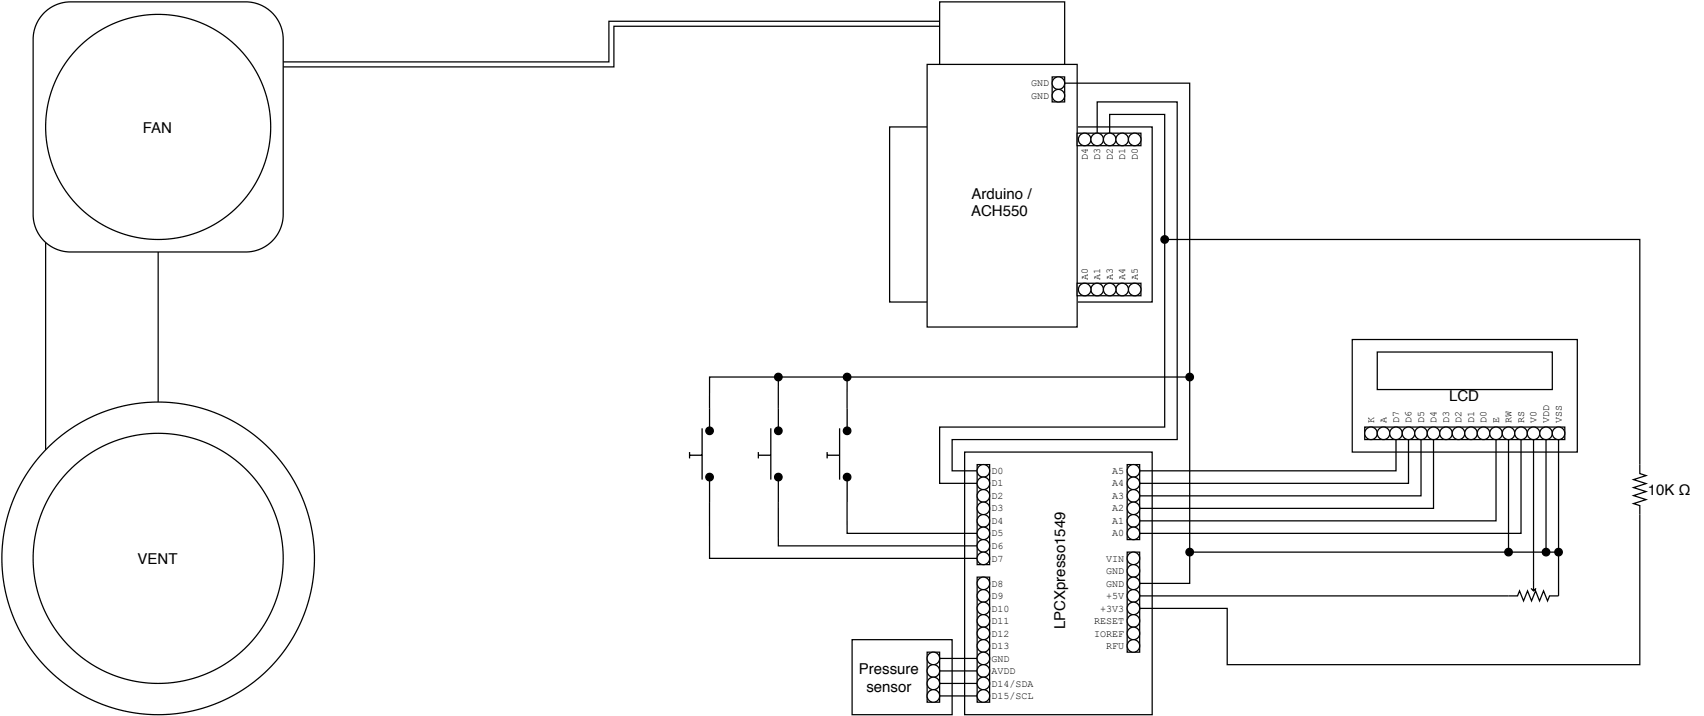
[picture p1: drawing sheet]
<svg xmlns="http://www.w3.org/2000/svg" width="346mm" height="145mm" viewBox="0 0 346 145" stroke-linecap="round" stroke-linejoin="round" font-family="sans-serif">
<path d="M274.6 68.9h45.7v22.9h-45.7z" fill="none" stroke="#000" stroke-width=".25"/>
<path d="M190.8 .4h25.4v17.8h-25.4z" fill="#fff"/>
<path d="M190.8 .4h25.4v17.8h-25.4z" fill="none" stroke="#000" stroke-width=".25"/>
<path d="M195.9 91.8h38.1v53.3h-38.1z" fill="#fff"/>
<path d="M195.9 91.8h38.1v53.3h-38.1z" fill="none" stroke="#000" stroke-width=".25"/>
<path d="M198.4 94.3h2.6v20.3h-2.6z" fill="#fff"/>
<path d="M198.4 94.3h2.6v20.3h-2.6z" fill="none" stroke="#000" stroke-width=".25"/>
<path d="M198.4 117.2h2.6v25.4h-2.6z" fill="#fff"/>
<path d="M198.4 117.2h2.6v25.4h-2.6z" fill="none" stroke="#000" stroke-width=".25"/>
<path d="M228.9 112.1h2.5v20.3h-2.5z" fill="#fff"/>
<path d="M228.9 112.1h2.5v20.3h-2.5z" fill="none" stroke="#000" stroke-width=".25"/>
<path d="M228.9 94.3h2.5v15.3h-2.5z" fill="#fff"/>
<path d="M228.9 94.3h2.5v15.3h-2.5z" fill="none" stroke="#000" stroke-width=".25"/>
<path d="M180.7 25.8h53.3v35.5h-53.3z" fill="#fff"/>
<path d="M180.7 25.8h53.3v35.5h-53.3z" fill="none" stroke="#000" stroke-width=".25"/>
<path d="M188.3 13.1h30.4v53.3h-30.4z" fill="#fff"/>
<path d="M188.3 13.1h30.4v53.3h-30.4z" fill="none" stroke="#000" stroke-width=".25"/>
<path d="M213.7 15.6h2.5v5.1h-2.5z" fill="#fff"/>
<path d="M213.7 15.6h2.5v5.1h-2.5z" fill="none" stroke="#000" stroke-width=".25"/>
<path d="M218.7 57.5h13v2.5h-13z" fill="#fff"/>
<path d="M218.7 57.5h13v2.5h-13z" fill="none" stroke="#000" stroke-width=".25"/>
<path d="M218.7 27h13v2.6h-13z" fill="#fff"/>
<path d="M218.7 27h13v2.6h-13z" fill="none" stroke="#000" stroke-width=".25"/>
<path d="M173 129.9h20.4v15.2h-20.4z" fill="#fff"/>
<path d="M173 129.9h20.4v15.2h-20.4z" fill="none" stroke="#000" stroke-width=".25"/>
<path d="M188.3 132.4h2.5v10.2h-2.5z" fill="#fff"/>
<path d="M188.3 132.4h2.5v10.2h-2.5z" fill="none" stroke="#000" stroke-width=".25"/>
<path d="M279.7 71.5h35.5v7.6h-35.5z" fill="#fff"/>
<path d="M279.7 71.5h35.5v7.6h-35.5z" fill="none" stroke="#000" stroke-width=".25"/>
<path d="M277.1 86.7h40.7v2.5h-40.7z" fill="#fff"/>
<path d="M277.1 86.7h40.7v2.5h-40.7z" fill="none" stroke="#000" stroke-width=".25"/>
<path d="M9.3 38.5h22.8v60.9h-22.8z" fill="#fff"/>
<path d="M9.3 38.5h22.8v60.9h-22.8z" fill="none" stroke="#000" stroke-width=".25"/>
<path d="M9 2.6a7.6 7.6 0 0 1 5.3-2.2h35.6a7.6 7.6 0 0 1 7.6 7.6v35.5a7.6 7.6 0 0 1-7.6 7.7h-35.6a7.6 7.6 0 0 1-7.6-7.7v-35.5a7.6 7.6 0 0 1 2.3-5.4z" fill="#fff"/>
<path d="M9 2.6a7.6 7.6 0 0 1 5.3-2.2h35.6a7.6 7.6 0 0 1 7.6 7.6v35.5a7.6 7.6 0 0 1-7.6 7.7h-35.6a7.6 7.6 0 0 1-7.6-7.7v-35.5a7.6 7.6 0 0 1 2.3-5.4z" fill="none" stroke="#000" stroke-width=".25"/>
<circle cx="32.1" cy="25.8" r="22.9" fill="#fff"/>
<circle cx="32.1" cy="25.8" r="22.9" fill="none" stroke="#000" stroke-width=".25"/>
<circle cx="32.1" cy="113.4" r="31.7" fill="#fff"/>
<circle cx="32.1" cy="113.4" r="31.7" fill="none" stroke="#000" stroke-width=".25"/>
<circle cx="32.1" cy="113.4" r="25.4" fill="#fff"/>
<g fill="none" stroke="#000" stroke-width=".25">
<path d="M190.8 5.3h-66.1v8.3h-67.2M190.8 4.3h-67.1v8.3h-66.2"/>
<circle cx="32.1" cy="113.4" r="25.4"/>
</g>
<circle cx="230.2" cy="95.6" r="1.27" fill="#fff"/>
<circle cx="230.2" cy="95.6" r="1.27" fill="none" stroke="#000" stroke-width=".25"/>
<circle cx="230.2" cy="98.1" r="1.27" fill="#fff"/>
<circle cx="230.2" cy="98.1" r="1.27" fill="none" stroke="#000" stroke-width=".25"/>
<circle cx="230.2" cy="100.7" r="1.27" fill="#fff"/>
<circle cx="230.2" cy="100.7" r="1.27" fill="none" stroke="#000" stroke-width=".25"/>
<circle cx="230.2" cy="103.2" r="1.27" fill="#fff"/>
<circle cx="230.2" cy="103.2" r="1.27" fill="none" stroke="#000" stroke-width=".25"/>
<circle cx="230.2" cy="105.8" r="1.27" fill="#fff"/>
<circle cx="230.2" cy="105.8" r="1.27" fill="none" stroke="#000" stroke-width=".25"/>
<circle cx="230.2" cy="108.3" r="1.27" fill="#fff"/>
<circle cx="230.2" cy="108.3" r="1.27" fill="none" stroke="#000" stroke-width=".25"/>
<circle cx="230.2" cy="113.4" r="1.27" fill="#fff"/>
<g fill="none" stroke="#000" stroke-width=".25">
<path d="M216.2 16.9h25.4v101.5h-10.2"/>
<circle cx="230.2" cy="113.4" r="1.27"/>
</g>
<circle cx="230.2" cy="115.9" r="1.27" fill="#fff"/>
<circle cx="230.2" cy="115.9" r="1.27" fill="none" stroke="#000" stroke-width=".25"/>
<circle cx="230.2" cy="118.4" r="1.27" fill="#fff"/>
<g fill="none" stroke="#000" stroke-width=".25">
<path d="M231.4 121h74.9"/>
<circle cx="230.2" cy="118.4" r="1.27"/>
</g>
<circle cx="230.2" cy="121" r="1.27" fill="#fff"/>
<g fill="none" stroke="#000" stroke-width=".25">
<path d="M333 104.5v30.5h-83.8v-11.5h-17.8"/>
<circle cx="230.2" cy="121" r="1.27"/>
</g>
<circle cx="230.2" cy="123.5" r="1.27" fill="#fff"/>
<circle cx="230.2" cy="123.5" r="1.27" fill="none" stroke="#000" stroke-width=".25"/>
<circle cx="230.2" cy="126.1" r="1.27" fill="#fff"/>
<circle cx="230.2" cy="126.1" r="1.27" fill="none" stroke="#000" stroke-width=".25"/>
<circle cx="230.2" cy="128.6" r="1.27" fill="#fff"/>
<circle cx="230.2" cy="128.6" r="1.27" fill="none" stroke="#000" stroke-width=".25"/>
<circle cx="230.2" cy="131.1" r="1.27" fill="#fff"/>
<g fill="none" stroke="#000" stroke-width=".25">
<path d="M222.8 27v-6.3h16.3v68.5h-45.7v6.4h5"/>
<circle cx="230.2" cy="131.1" r="1.27"/>
</g>
<circle cx="199.7" cy="95.6" r="1.27" fill="#fff"/>
<g fill="none" stroke="#000" stroke-width=".25">
<path d="M236.5 49.4v37.3h-45.7v11.4h7.6"/>
<circle cx="236.5" cy="48.6" r=".76"/>
<circle cx="199.7" cy="95.6" r="1.27"/>
</g>
<circle cx="236.5" cy="48.6" r=".76" fill="#000"/>
<circle cx="199.7" cy="98.1" r="1.27" fill="#fff"/>
<circle cx="199.7" cy="98.1" r="1.27" fill="none" stroke="#000" stroke-width=".25"/>
<circle cx="199.7" cy="100.7" r="1.27" fill="#fff"/>
<circle cx="199.7" cy="100.7" r="1.27" fill="none" stroke="#000" stroke-width=".25"/>
<circle cx="199.7" cy="103.2" r="1.27" fill="#fff"/>
<circle cx="199.7" cy="103.2" r="1.27" fill="none" stroke="#000" stroke-width=".25"/>
<circle cx="199.7" cy="105.8" r="1.27" fill="#fff"/>
<g fill="none" stroke="#000" stroke-width=".25">
<path d="M172 101.9v6.4h26.4"/>
<circle cx="199.7" cy="105.8" r="1.27"/>
</g>
<circle cx="199.7" cy="108.3" r="1.27" fill="#fff"/>
<g fill="none" stroke="#000" stroke-width=".25">
<path d="M158 101.9l.1 8.9h40.3"/>
<circle cx="199.7" cy="108.3" r="1.27"/>
</g>
<circle cx="199.7" cy="110.8" r="1.27" fill="#fff"/>
<g fill="none" stroke="#000" stroke-width=".25">
<path d="M144.1 101.9v11.5h54.3"/>
<circle cx="199.7" cy="110.8" r="1.27"/>
</g>
<circle cx="199.7" cy="113.4" r="1.27" fill="#fff"/>
<circle cx="199.7" cy="113.4" r="1.27" fill="none" stroke="#000" stroke-width=".25"/>
<circle cx="199.7" cy="118.4" r="1.27" fill="#fff"/>
<circle cx="199.7" cy="118.4" r="1.27" fill="none" stroke="#000" stroke-width=".25"/>
<circle cx="199.7" cy="121" r="1.27" fill="#fff"/>
<circle cx="199.7" cy="121" r="1.27" fill="none" stroke="#000" stroke-width=".25"/>
<circle cx="199.7" cy="123.5" r="1.27" fill="#fff"/>
<circle cx="199.7" cy="123.5" r="1.27" fill="none" stroke="#000" stroke-width=".25"/>
<circle cx="199.7" cy="126.1" r="1.27" fill="#fff"/>
<circle cx="199.7" cy="126.1" r="1.27" fill="none" stroke="#000" stroke-width=".25"/>
<circle cx="199.7" cy="128.6" r="1.27" fill="#fff"/>
<circle cx="199.7" cy="128.6" r="1.27" fill="none" stroke="#000" stroke-width=".25"/>
<circle cx="199.7" cy="131.1" r="1.27" fill="#fff"/>
<g fill="none" stroke="#000" stroke-width=".25">
<path d="M190.8 133.7h7.6"/>
<circle cx="199.7" cy="131.1" r="1.27"/>
</g>
<circle cx="199.7" cy="133.7" r="1.27" fill="#fff"/>
<g fill="none" stroke="#000" stroke-width=".25">
<path d="M190.8 136.2h7.6"/>
<circle cx="199.7" cy="133.7" r="1.27"/>
</g>
<circle cx="199.7" cy="136.2" r="1.27" fill="#fff"/>
<g fill="none" stroke="#000" stroke-width=".25">
<path d="M190.8 138.8h7.6"/>
<circle cx="199.7" cy="136.2" r="1.27"/>
</g>
<circle cx="199.7" cy="138.8" r="1.27" fill="#fff"/>
<g fill="none" stroke="#000" stroke-width=".25">
<path d="M190.4 140.4v.9h8"/>
<circle cx="199.7" cy="138.8" r="1.27"/>
</g>
<circle cx="199.7" cy="141.3" r="1.27" fill="#fff"/>
<circle cx="199.7" cy="141.3" r="1.27" fill="none" stroke="#000" stroke-width=".25"/>
<circle cx="230.4" cy="58.8" r="1.27" fill="#fff"/>
<circle cx="230.4" cy="58.8" r="1.27" fill="none" stroke="#000" stroke-width=".25"/>
<circle cx="227.9" cy="58.8" r="1.27" fill="#fff"/>
<circle cx="227.9" cy="58.8" r="1.27" fill="none" stroke="#000" stroke-width=".25"/>
<circle cx="222.8" cy="58.8" r="1.27" fill="#fff"/>
<circle cx="222.8" cy="58.8" r="1.27" fill="none" stroke="#000" stroke-width=".25"/>
<circle cx="225.3" cy="58.8" r="1.27" fill="#fff"/>
<circle cx="225.3" cy="58.8" r="1.27" fill="none" stroke="#000" stroke-width=".25"/>
<circle cx="220.3" cy="58.8" r="1.27" fill="#fff"/>
<circle cx="220.3" cy="58.8" r="1.27" fill="none" stroke="#000" stroke-width=".25"/>
<circle cx="220.3" cy="28.3" r="1.27" fill="#fff"/>
<circle cx="220.3" cy="28.3" r="1.27" fill="none" stroke="#000" stroke-width=".25"/>
<circle cx="222.8" cy="28.3" r="1.27" fill="#fff"/>
<g fill="none" stroke="#000" stroke-width=".25">
<path d="M225.3 27v-3.8h11.2v25.4h96.5v45.7"/>
<circle cx="222.8" cy="28.3" r="1.27"/>
</g>
<circle cx="225.3" cy="28.3" r="1.27" fill="#fff"/>
<circle cx="225.3" cy="28.3" r="1.27" fill="none" stroke="#000" stroke-width=".25"/>
<circle cx="227.9" cy="28.3" r="1.27" fill="#fff"/>
<circle cx="227.9" cy="28.3" r="1.27" fill="none" stroke="#000" stroke-width=".25"/>
<circle cx="230.4" cy="28.3" r="1.27" fill="#fff"/>
<g fill="none" stroke="#000" stroke-width=".25">
<path d="M333 94.3v1.9l1.3 .4-2.6 .8 2.6 .8-2.6 .8 2.6 .8-2.6 .8 2.6 .8-2.6 .8 1.3 .5v1.8"/>
<circle cx="230.4" cy="28.3" r="1.27"/>
</g>
<circle cx="214.9" cy="16.9" r="1.27" fill="#fff"/>
<circle cx="214.9" cy="16.9" r="1.27" fill="none" stroke="#000" stroke-width=".25"/>
<circle cx="214.9" cy="19.4" r="1.27" fill="#fff"/>
<circle cx="214.9" cy="19.4" r="1.27" fill="none" stroke="#000" stroke-width=".25"/>
<circle cx="189.5" cy="133.7" r="1.27" fill="#fff"/>
<circle cx="189.5" cy="133.7" r="1.27" fill="none" stroke="#000" stroke-width=".25"/>
<circle cx="189.5" cy="136.2" r="1.27" fill="#fff"/>
<circle cx="189.5" cy="136.2" r="1.27" fill="none" stroke="#000" stroke-width=".25"/>
<circle cx="189.5" cy="138.8" r="1.27" fill="#fff"/>
<circle cx="189.5" cy="138.8" r="1.27" fill="none" stroke="#000" stroke-width=".25"/>
<circle cx="189.5" cy="141.3" r="1.27" fill="#fff"/>
<circle cx="189.5" cy="141.3" r="1.27" fill="none" stroke="#000" stroke-width=".25"/>
<circle cx="278.4" cy="88" r="1.27" fill="#fff"/>
<circle cx="278.4" cy="88" r="1.27" fill="none" stroke="#000" stroke-width=".25"/>
<circle cx="280.9" cy="88" r="1.27" fill="#fff"/>
<g fill="none" stroke="#000" stroke-width=".25">
<path d="M283.5 89.2v6.4h-52.1"/>
<circle cx="280.9" cy="88" r="1.27"/>
</g>
<circle cx="283.5" cy="88" r="1.27" fill="#fff"/>
<g fill="none" stroke="#000" stroke-width=".25">
<path d="M286 89.2v8.9h-54.6"/>
<circle cx="283.5" cy="88" r="1.27"/>
</g>
<circle cx="286" cy="88" r="1.27" fill="#fff"/>
<g fill="none" stroke="#000" stroke-width=".25">
<path d="M288.6 89.2v11.5h-57.2"/>
<circle cx="286" cy="88" r="1.27"/>
</g>
<circle cx="288.6" cy="88" r="1.27" fill="#fff"/>
<g fill="none" stroke="#000" stroke-width=".25">
<path d="M291.1 89.2v14h-59.7"/>
<circle cx="288.6" cy="88" r="1.27"/>
</g>
<circle cx="291.1" cy="88" r="1.27" fill="#fff"/>
<circle cx="291.1" cy="88" r="1.27" fill="none" stroke="#000" stroke-width=".25"/>
<circle cx="293.6" cy="88" r="1.27" fill="#fff"/>
<circle cx="293.6" cy="88" r="1.27" fill="none" stroke="#000" stroke-width=".25"/>
<circle cx="296.2" cy="88" r="1.27" fill="#fff"/>
<circle cx="296.2" cy="88" r="1.27" fill="none" stroke="#000" stroke-width=".25"/>
<circle cx="298.7" cy="88" r="1.27" fill="#fff"/>
<circle cx="298.7" cy="88" r="1.27" fill="none" stroke="#000" stroke-width=".25"/>
<circle cx="301.3" cy="88" r="1.27" fill="#fff"/>
<g fill="none" stroke="#000" stroke-width=".25">
<path d="M303.8 89.2v16.6h-72.4"/>
<circle cx="301.3" cy="88" r="1.27"/>
</g>
<circle cx="303.8" cy="88" r="1.27" fill="#fff"/>
<g fill="none" stroke="#000" stroke-width=".25">
<path d="M306.3 89.2v22.1"/>
<circle cx="303.8" cy="88" r="1.27"/>
<circle cx="306.3" cy="112.1" r=".76"/>
</g>
<circle cx="306.3" cy="112.1" r=".76" fill="#000"/>
<circle cx="306.3" cy="88" r="1.27" fill="#fff"/>
<g fill="none" stroke="#000" stroke-width=".25">
<path d="M308.9 89.2v19.1h-77.5"/>
<circle cx="306.3" cy="88" r="1.27"/>
</g>
<circle cx="308.9" cy="88" r="1.27" fill="#fff"/>
<g fill="none" stroke="#000" stroke-width=".25">
<path d="M311.4 89.2v28.7"/>
<circle cx="308.9" cy="88" r="1.27"/>
</g>
<circle cx="311.4" cy="88" r="1.27" fill="#fff"/>
<g fill="none" stroke="#000" stroke-width=".25">
<path d="M314 89.2v22.1"/>
<circle cx="311.4" cy="88" r="1.27"/>
<circle cx="314" cy="112.1" r=".76"/>
</g>
<circle cx="314" cy="112.1" r=".76" fill="#000"/>
<circle cx="314" cy="88" r="1.27" fill="#fff"/>
<g fill="none" stroke="#000" stroke-width=".25">
<path d="M316.5 89.2v22.9h-74.1"/>
<circle cx="314" cy="88" r="1.27"/>
<circle cx="241.6" cy="112.1" r=".76"/>
</g>
<circle cx="241.6" cy="112.1" r=".76" fill="#000"/>
<circle cx="316.5" cy="88" r="1.27" fill="#fff"/>
<g fill="none" stroke="#000" stroke-width=".25">
<path d="M158.1 77.3v9.9M172 77.3v9.9M240.8 76.6h-96.7v10.6M140 92.4h2.6M140 91.8v1.3M142.6 87v10.4M144.1 97.6v4.3M154 92.4h2.5M154 91.8v1.3M156.5 87v10.4M158.1 97.6v4.3M168 92.4h2.5"/>
<path d="M168 91.8v1.3M170.5 87v10.4M172 97.6v4.3M310.9 119.5l.5 .5 .5-.5M311.4 117.9v2.1M316.5 112.9v8.1h-1.8l-.4 1-.9-2-.8 2-.8-2-.8 2-.8-2-.8 2-.8-2-.4 1h-1.9"/>
<circle cx="158.1" cy="76.6" r=".76"/>
<circle cx="172" cy="76.6" r=".76"/>
<circle cx="241.6" cy="76.6" r=".76"/>
<circle cx="144.1" cy="96.9" r=".76"/>
<circle cx="144.1" cy="87.5" r=".76"/>
<circle cx="158.1" cy="87.5" r=".76"/>
<circle cx="158.1" cy="96.9" r=".76"/>
<circle cx="172" cy="96.9" r=".76"/>
<circle cx="172" cy="87.5" r=".76"/>
<circle cx="316.5" cy="88" r="1.27"/>
<circle cx="316.5" cy="112.1" r=".76"/>
</g>
<g fill="#000">
<path d="M144.1 97.6v4.3zM144.1 82.9v4.3zM142.6 87v10.4zM140 92.4h2.6zM140 91.8v1.3z"/>
<path d="M158.1 97.6v4.3zM158.1 82.9v4.3zM156.5 87v10.4zM154 92.4h2.5zM154 91.8v1.3z"/>
<path d="M172 97.6v4.3zM172 82.9v4.3zM170.5 87v10.4zM168 92.4h2.5zM168 91.8v1.3z"/>
<circle cx="158.1" cy="76.6" r=".76"/>
<circle cx="172" cy="76.6" r=".76"/>
<circle cx="241.6" cy="76.6" r=".76"/>
<circle cx="144.1" cy="96.9" r=".76"/>
<circle cx="144.1" cy="87.5" r=".76"/>
<circle cx="158.1" cy="87.5" r=".76"/>
<circle cx="158.1" cy="96.9" r=".76"/>
<circle cx="172" cy="96.9" r=".76"/>
<circle cx="172" cy="87.5" r=".76"/>
<circle cx="316.5" cy="112.1" r=".76"/>
</g>
<g font-size="3">
<text x="29" y="26.9">FAN</text>
<text x="197.3" y="40.4">Arduino /</text>
<text x="197.2" y="43.9">ACH550</text>
<text x="294.3" y="81.5">LCD</text>
<text x="334.6" y="100.5">10K Ω</text>
<text x="27.9" y="114.5">VENT</text>
<text x="216.3" y="127.7" transform="rotate(-90 216.3 127.7)">LPCXpresso1549</text>
<text x="174.4" y="136.9">Pressure</text>
<text x="176" y="140.4">sensor</text>
</g>
<g font-size="2">
<text x="209.4" y="17.5">GND</text>
<text x="209.4" y="20.1">GND</text>
<text x="220.9" y="32.4" transform="rotate(-90 220.9 32.4)">D4</text>
<text x="223.4" y="32.4" transform="rotate(-90 223.4 32.4)">D3</text>
<text x="226" y="32.4" transform="rotate(-90 226 32.4)">D2</text>
<text x="228.5" y="32.4" transform="rotate(-90 228.5 32.4)">D1</text>
<text x="231.1" y="32.4" transform="rotate(-90 231.1 32.4)">D0</text>
<text x="220.9" y="56.9" transform="rotate(-90 220.9 56.9)">A0</text>
<text x="223.4" y="56.9" transform="rotate(-90 223.4 56.9)">A1</text>
<text x="226" y="56.9" transform="rotate(-90 226 56.9)">A3</text>
<text x="228.5" y="56.9" transform="rotate(-90 228.5 56.9)">A4</text>
<text x="231.1" y="56.9" transform="rotate(-90 231.1 56.9)">A5</text>
<text x="279" y="85.8" transform="rotate(-90 279 85.8)">K</text>
<text x="281.6" y="85.8" transform="rotate(-90 281.6 85.8)">A</text>
<text x="284.1" y="85.8" transform="rotate(-90 284.1 85.8)">D7</text>
<text x="286.7" y="85.8" transform="rotate(-90 286.7 85.8)">D6</text>
<text x="289.2" y="85.8" transform="rotate(-90 289.2 85.8)">D5</text>
<text x="291.7" y="85.8" transform="rotate(-90 291.7 85.8)">D4</text>
<text x="294.3" y="85.8" transform="rotate(-90 294.3 85.8)">D3</text>
<text x="296.8" y="85.8" transform="rotate(-90 296.8 85.8)">D2</text>
<text x="299.4" y="85.8" transform="rotate(-90 299.4 85.8)">D1</text>
<text x="301.9" y="85.8" transform="rotate(-90 301.9 85.8)">D0</text>
<text x="304.4" y="85.8" transform="rotate(-90 304.4 85.8)">E</text>
<text x="307" y="85.8" transform="rotate(-90 307 85.8)">RW</text>
<text x="309.5" y="85.8" transform="rotate(-90 309.5 85.8)">RS</text>
<text x="312.1" y="85.8" transform="rotate(-90 312.1 85.8)">V0</text>
<text x="314.6" y="85.8" transform="rotate(-90 314.6 85.8)">VDD</text>
<text x="317.1" y="85.8" transform="rotate(-90 317.1 85.8)">VSS</text>
<text x="201.3" y="101.3">D2</text>
<text x="201.3" y="98.8">D1</text>
<text x="201.3" y="96.2">D0</text>
<text x="225.8" y="96.2">A5</text>
<text x="225.8" y="98.8">A4</text>
<text x="225.8" y="101.3">A3</text>
<text x="201.3" y="106.4">D4</text>
<text x="201.3" y="103.8">D3</text>
<text x="225.8" y="103.8">A2</text>
<text x="225.8" y="106.4">A1</text>
<text x="201.3" y="111.5">D6</text>
<text x="201.3" y="108.9">D5</text>
<text x="225.8" y="108.9">A0</text>
<text x="201.3" y="119.1">D8</text>
<text x="201.3" y="114">D7</text>
<text x="224.6" y="119.1">GND</text>
<text x="224.6" y="114">VIN</text>
<text x="224.6" y="116.5">GND</text>
<text x="201.3" y="124.2">D10</text>
<text x="201.3" y="121.6">D9</text>
<text x="223.4" y="124.2">+3V3</text>
<text x="224.6" y="121.6">+5V</text>
<text x="201.3" y="131.8">D13</text>
<text x="201.3" y="129.2">D12</text>
<text x="201.3" y="126.7">D11</text>
<text x="222.2" y="126.7">RESET</text>
<text x="222.2" y="129.2">IOREF</text>
<text x="224.6" y="131.8">RFU</text>
<text x="201.3" y="136.9">AVDD</text>
<text x="201.3" y="134.3">GND</text>
<text x="201.3" y="141.9">D15/SCL</text>
<text x="201.3" y="139.4">D14/SDA</text>
</g>
</svg>
